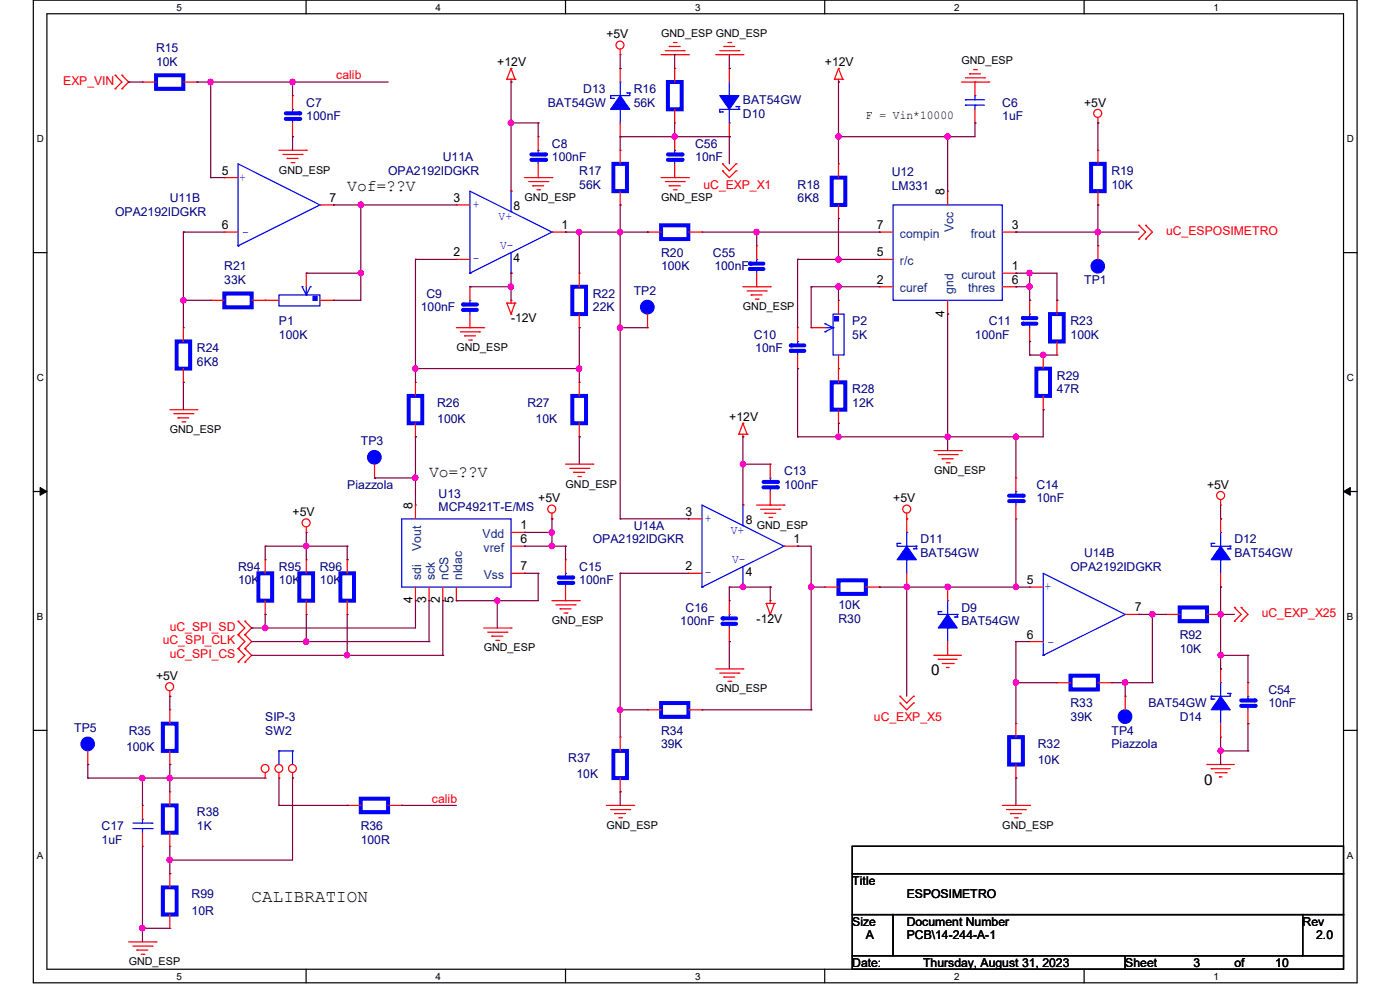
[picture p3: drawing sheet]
<svg xmlns="http://www.w3.org/2000/svg" width="297mm" height="210mm" viewBox="0 0 297 210" stroke-linecap="round" stroke-linejoin="round" font-family="sans-serif">
<path d="M7.1 0h280.8v208.5h-280.8zM9.9 2.9h275.1v202.7h-275.1z" fill="none" stroke="#000" stroke-width=".25"/>
<g fill="#fff">
<path d="M37.4 .3h1.2v2.4h-1.2z"/>
<path d="M37.4 205.9h1.2v2.3h-1.2z"/>
</g>
<path d="M64.9 0v2.9M64.9 205.6v2.9" fill="none" stroke="#000" stroke-width=".25"/>
<g fill="#fff">
<path d="M92.4 .3h1.2v2.4h-1.2z"/>
<path d="M92.4 205.9h1.2v2.3h-1.2z"/>
</g>
<path d="M120 0v2.9M120 205.6v2.9" fill="none" stroke="#000" stroke-width=".25"/>
<g fill="#fff">
<path d="M147.4 .3h1.2v2.4h-1.2z"/>
<path d="M147.4 205.9h1.2v2.3h-1.2z"/>
</g>
<path d="M175 0v2.9M175 205.6v2.9" fill="none" stroke="#000" stroke-width=".25"/>
<g fill="#fff">
<path d="M202.4 .3h1.2v2.4h-1.2z"/>
<path d="M202.4 205.9h1.2v2.3h-1.2z"/>
</g>
<path d="M230 0v2.9M230 205.6v2.9" fill="none" stroke="#000" stroke-width=".25"/>
<g fill="#fff">
<path d="M257.5 .3h1.1v2.4h-1.1z"/>
<path d="M257.5 205.9h1.1v2.3h-1.1z"/>
<path d="M7.8 28.2h1.5v2.4h-1.5z"/>
<path d="M285.7 28.2h1.5v2.4h-1.5z"/>
<path d="M7.8 78.9h1.5v2.3h-1.5z"/>
<path d="M285.7 78.9h1.5v2.3h-1.5z"/>
</g>
<path d="M7.1 53.6h2.8M285 53.6h2.9" fill="none" stroke="#000" stroke-width=".25"/>
<g fill="#fff">
<path d="M7.8 129.6h1.3v2.3h-1.3z"/>
<path d="M285.7 129.6h1.4v2.3h-1.4z"/>
</g>
<path d="M7.1 104.3h2.8M285 104.3h2.9" fill="none" stroke="#000" stroke-width=".25"/>
<path d="M8.5 103.4l1.4 .9-1.4 .8zM285 104.3l1.5-.9v1.7z" fill="#000" stroke="#000" stroke-width=".21"/>
<g fill="#fff">
<path d="M7.8 180.3h1.3v2.3h-1.3z"/>
<path d="M285.7 180.3h1.4v2.3h-1.4z"/>
</g>
<path d="M7.1 154.9h2.8M285 154.9h2.9M180.8 179.5h104.2v5.8h-104.2zM180.8 185.3h104.2v8.7h-104.2zM180.8 194h8.7v8.7h-8.7zM189.5 194h86.9v8.7h-86.9zM276.4 194h8.6v8.7h-8.6zM180.8 202.7h57.9v2.9h-57.9zM238.7 202.7h46.3v2.9h-46.3z" fill="none" stroke="#000" stroke-width=".25"/>
<g fill="none" stroke="#f00" stroke-width=".25">
<path d="M24.4 16h.1M24.4 18.8h.1M24.4 16l1.5 1.4-1.5 1.4M25.9 18.8h.1M25.9 16h.1M25.9 16l1.4 1.4-1.4 1.4M107.5 16.8h.1M107.5 16.8h1.8M108.4 17.4h.1M108.4 14.5h.1M108.4 16.8v.6M108.4 14.5l-.9 2.3"/>
<path d="M108.4 14.5l.9 2.3M109.3 16.8h.1M131.6 11.6h.1M131.6 10.5v1.1M140.3 11.6h5.7M141.1 10.8h4.1M142 9.9h.1M142 9.9h2.3M142.9 9h.5M143.1 14.5h.1M143.1 14.5v2.9M143.4 9h.1"/>
<path d="M145.2 10.8h.1M146 11.6h.1M151.8 11.6h5.8M152.7 10.8h4.1M153.6 9.9h.1M153.6 9.9h2.3M154.4 9h.6M155 9h.1M156.8 10.8h.1M157.6 11.6h.1M177 16.8h.1M177 16.8h1.8"/>
<path d="M177.9 17.4h.1M177.9 14.5h.1M177.9 16.8v.6M177.9 14.5l-.9 2.3M177.9 14.5l.9 2.3M178.8 16.8h.1M204 17.4h5.8M204.8 16.5h4.1M205.7 15.7h.1M205.7 15.7h2.3M206.5 14.8h.6M207.1 14.8h.1"/>
<path d="M208.9 16.5h.1M209.8 17.4h.1M59.2 31.9h5.8M60 32.8h4.1M60.9 33.6h.1M60.9 33.6h2.3M61.8 34.5h.6M62.4 34.5h.1M64.1 32.8h.1M65 31.9h.1M111.3 37.7h5.8M112.2 38.5h4"/>
<path d="M113 39.4h.1M113 39.4h2.4M116.2 38.5h.1M117.1 37.7h.1M140.3 37.7h5.7M141.1 38.5h4.1M142 39.4h.1M142 39.4h2.3M143.1 26.1h.1M143.1 23.2v2.9M145.2 38.5h.1M146 37.7h.1"/>
<path d="M153.3 36.2h.1M153.3 34.8h.1M153.3 36.2l1.4 1.5 1.5-1.5M153.3 34.8l1.4 1.4 1.5-1.4M156.2 36.2h.1M156.2 34.8h.1M232.9 26.1h.1M232.9 24.9v1.2M113.9 40.3h.6M114.5 40.3h.1M142.9 40.3h.5M143.4 40.3h.1"/>
<path d="M241.6 50.7h.1M241.6 47.8h.1M241.6 47.8l1.4 1.4-1.4 1.5M243 50.7h.1M243 47.8h.1M243 47.8l1.5 1.4-1.5 1.5M96.8 69.5h5.8M97.7 70.4h4M98.6 71.2h.1M98.6 71.2h2.3M99.4 72.1h.6M100 72.1h.1"/>
<path d="M101.7 70.4h.1M102.6 69.5h.1M107.5 64.3h.1M107.5 64.3h1.8M107.5 64.3l.9 2.3M108.4 63.7h.1M108.4 66.6h.1M108.4 63.7v.6M109.3 64.3h.1M109.3 64.3l-.9 2.3M157.6 60.8h5.8M158.5 61.7h4.1"/>
<path d="M159.3 62.6h.1M159.3 62.6h2.4M160.2 63.5h.6M160.8 63.5h.1M162.6 61.7h.1M163.4 60.8h.1M36 86.9h5.8M36.9 87.8h4M37.8 88.6h.1M37.8 88.6h2.2M38.6 89.5h.6M39.2 89.5h.1"/>
<path d="M40.9 87.8h.1M41.8 86.9h.1M79.5 98.5v2.9M120 98.5h5.8M120.9 99.4h4M124.9 99.4h.1M125.8 98.5h.1M156.8 92.1h.1M156.8 92.1h1.7M157.6 92.7h.1M157.6 89.8h.1M157.6 92.1v.6"/>
<path d="M157.6 89.8l-.8 2.3M157.6 89.8l.9 2.3M158.5 92.1h.1M198.2 95.6h5.8M199.1 96.4h4M199.9 97.3h.1M199.9 97.3h2.3M200.8 98.2h.5M201.3 98.2h.1M203.1 96.4h.1M204 95.6h.1M65 112.9h.1"/>
<path d="M65 111.8v1.1M79.5 101.4h.1M117.1 110.1h.1M117.1 108.9v1.2M121.7 100.2h.1M121.7 100.2h2.3M122.6 101.1h.5M123.1 101.1h.1M160.5 107.1h5.8M161.4 108h4M162.3 108.9h.1M162.3 108.9h2.3"/>
<path d="M163.1 109.8h.6M163.7 109.8h.1M165.4 108h.1M166.3 107.1h.1M192.4 110.1h.1M192.4 108.9v1.2M259 107.1h.1M259 106v1.1M50.5 137.6h.1M50.5 134.7h.1M50.5 131.8h.1M50.5 137.6l1.4 1.4-1.4 1.5"/>
<path d="M50.5 134.7l1.4 1.4-1.4 1.5M50.5 131.8l1.4 1.4-1.4 1.5M51.9 137.6h.1M51.9 134.7h.1M51.9 131.8h.1M51.9 137.6l1.5 1.4-1.5 1.5M51.9 134.7l1.5 1.4-1.5 1.5M51.9 131.8l1.5 1.4-1.5 1.5M102.6 133.2h5.8M103.5 134.1h4M104.4 135h.1M104.4 135h2.3"/>
<path d="M105.2 135.8h.6M105.8 135.8h.1M107.5 134.1h.1M108.4 133.2h.1M117.1 127.4h5.8M117.9 128.3h4.1M118.8 129.2h.1M118.8 129.2h2.4M119.7 130h.6M120.3 130h.1M122 128.3h.1M122.9 127.4h.1"/>
<path d="M162.6 128h.1M162.6 128h1.7M162.6 128l.8 2.3M163.4 127.4h.1M163.4 130.3h.1M163.4 127.4v.6M164.3 128h.1M164.3 128l-.9 2.3M198.2 139h.1M198.2 139h5.8M199.1 139.9h.1M199.1 139.9h4"/>
<path d="M261.9 131.8h.1M261.9 128.9h.1M261.9 128.9l1.4 1.4-1.4 1.5M263.3 131.8h.1M263.3 128.9h.1M263.3 128.9l1.5 1.4-1.5 1.5M36 147.7h.1M36 146.6v1.1M50.5 140.5h.1M51.9 140.5h.1M151.8 141.9h5.8M152.7 142.8h4.1"/>
<path d="M153.6 143.6h.1M153.6 143.6h2.3M154.4 144.5h.6M155 144.5h.1M156.8 142.8h.1M157.6 141.9h.1M190.9 149.1h.1M190.9 147.7h.1M190.9 149.1l1.5 1.5 1.4-1.5M190.9 147.7l1.5 1.4 1.4-1.4M193.8 149.1h.1M193.8 147.7h.1"/>
<path d="M199.9 140.8h2.3M200.8 141.6h.1M200.8 141.6h.5M202.2 140.8h.1M259 141.9h.1M259 156.4h.1M259 141.9v2.9M259 153.5v2.9M128.7 170.9h5.8M129.5 171.7h4.1M130.4 172.6h.1M130.4 172.6h2.3"/>
<path d="M131.3 173.5h.6M131.9 173.5h.1M133.6 171.7h.1M134.5 170.9h.1M212.6 170.9h5.8M213.5 171.7h4.1M214.4 172.6h.1M214.4 172.6h2.3M215.3 173.5h.5M215.8 173.5h.1M217.6 171.7h.1M218.4 170.9h.1"/>
<path d="M256.1 162.2h.1M256.1 162.2h5.8M257 163.1h.1M257 163.1h4M257.8 163.9h2.3M258.7 164.8h.1M258.7 164.8h.5M260.1 163.9h.1M27.3 199.8h5.8M33.1 199.8h.1M28.2 200.7h4.1M29 201.5h.1"/>
<path d="M29 201.5h2.4M29.9 202.4h.6M30.5 202.4h.1M32.3 200.7h.1"/>
<circle cx="131.5" cy="9.6" r=".85"/>
<circle cx="232.9" cy="24" r=".85"/>
<circle cx="64.9" cy="110.9" r=".85"/>
<circle cx="117.1" cy="108" r=".85"/>
<circle cx="192.4" cy="108" r=".85"/>
<circle cx="259" cy="105.1" r=".85"/>
<circle cx="36" cy="145.7" r=".85"/>
</g>
<path d="M141.7 17.4h2.9v5.8h-2.9zM112.7 33.9h3" fill="none" stroke="#00f" stroke-width=".85"/>
<g fill="#00f" stroke="#00f" stroke-width=".25">
<path d="M259 147.7l2 2.9h-4z" fill-rule="evenodd"/>
<circle cx="79.4" cy="97" r="1.44"/>
</g>
<g fill="none" stroke="#00f" stroke-width=".25">
<path d="M257 147.7h.1M257 148.3h.1M257 147.7v.6M257 148.3h.5M257.5 148.3h.1M259 144.8h.1M259 150.6h.1M259 144.8v2.9M259 150.6v2.9M260.4 147.1h.1M260.4 147.1h.6M261 147.1h.1"/>
<path d="M261 147.1v.6h-4"/>
</g>
<circle cx="115.7" cy="33.9" r=".42" fill="#00f"/>
<path d="M112.7 32.8h3" fill="none" stroke="#00f" stroke-width=".85"/>
<circle cx="115.7" cy="32.8" r=".42" fill="#00f"/>
<g fill="none" stroke="#00f" stroke-width=".25">
<path d="M114.2 31.9h.1M114.2 33.9h.1M114.2 31.9v.9M114.2 33.9v.9M190.3 115.3h.1M190.3 115.3v.6h4.1M190.3 115.3h.6M190.9 115.3h.1M192.4 112.9h.1M192.4 118.7h.1M192.4 112.9v3M192.4 118.7v2.9"/>
<path d="M193.8 116.4h.1M193.8 116.4h.6M194.4 115.9h.1M194.4 116.4h.1M194.4 115.9v.5"/>
</g>
<g fill="none" stroke="#f00" stroke-width=".25">
<path d="M114.2 37.7h.1M114.2 29h.1M114.2 29v2.9M114.2 34.8v2.9M192.4 110.1h.1M192.4 110.1v2.8M192.4 124.5h.1M192.4 121.6v2.9M18.6 159.3v2.9M36 150.6h.1M36 150.6v2.9M36 159.3v2.9"/>
<path d="M18.6 162.2h.1M36 162.2h.1M36 196.9h.1M36 185.3h.1M36 185.3v3M36 194v2.9"/>
</g>
<g fill="#00f" stroke="#00f" stroke-width=".25">
<path d="M192.4 115.9l2 2.8h-4.1z" fill-rule="evenodd"/>
<circle cx="18.6" cy="157.8" r="1.43"/>
</g>
<path d="M167.8 74.4h2.8M34.5 153.5h3v5.8h-3zM34.5 188.3h3v5.7h-3z" fill="none" stroke="#00f" stroke-width=".85"/>
<circle cx="167.8" cy="74.4" r=".42" fill="#00f"/>
<path d="M167.8 73.3h2.8" fill="none" stroke="#00f" stroke-width=".85"/>
<circle cx="167.8" cy="73.3" r=".42" fill="#00f"/>
<path d="M189.5 43.5h23.1v20.2h-23.1zM169.2 72.4h.1M169.2 74.4h.1M169.2 72.4v.9M169.2 74.4v.9M59.2 159.3h.1M59.2 159.3h2.9M59.2 159.3v2.9M62.1 159.3h.1M62.1 159.3v2.9M59.2 162.2h.1" fill="none" stroke="#00f" stroke-width=".25"/>
<g fill="none" stroke="#f00" stroke-width=".25">
<path d="M186.6 49.2h.1M186.6 55h.1M186.6 49.2h2.9M186.6 55h2.9M201 40.6h.1M201 40.6v2.9M212.6 49.2h2.9M212.6 58h2.9M215.5 58h.1M215.5 49.2h.1M169.2 78.2h.1M169.2 69.5h.1"/>
<path d="M169.2 69.5v2.9M169.2 75.3v2.9M186.6 60.8h.1M186.6 60.8h2.9M201 66.6h.1M201 63.7v2.9M212.6 60.8h2.9M215.5 60.8h.1"/>
</g>
<circle cx="59.2" cy="163" r=".83" fill="#fff" stroke="#f00" stroke-width=".25"/>
<path d="M59.2 165.1h.1M59.2 163.9v1.2" fill="none" stroke="#f00" stroke-width=".25"/>
<circle cx="56.2" cy="163" r=".83" fill="#fff" stroke="#f00" stroke-width=".25"/>
<path d="M56.3 165.1h.1M56.3 163.9v1.2" fill="none" stroke="#f00" stroke-width=".25"/>
<circle cx="62" cy="163" r=".83" fill="#fff" stroke="#f00" stroke-width=".25"/>
<path d="M65 118.7h.1M65 118.7v2.9M65 130.3h.1M65 127.4v2.9M62.1 165.1h.1M62.1 163.9v1.2" fill="none" stroke="#f00" stroke-width=".25"/>
<path d="M159.1 57.1h2.9M63.5 121.6h2.9v5.8h-2.9z" fill="none" stroke="#00f" stroke-width=".85"/>
<circle cx="159.1" cy="57.1" r=".42" fill="#00f"/>
<path d="M159.1 55.9h2.9" fill="none" stroke="#00f" stroke-width=".85"/>
<circle cx="159.1" cy="55.9" r=".42" fill="#00f"/>
<path d="M160.5 55h.1M160.5 57.1h.1M160.5 55v.9M160.5 57.1v.9" fill="none" stroke="#00f" stroke-width=".25"/>
<path d="M131.6 31.9h.1M131.6 31.9v2.9M131.6 43.5h.1M131.6 40.6v2.9M137.4 49.2h.1M137.4 49.2h2.9M146 49.2h2.9M148.9 49.2h.1M160.5 52.2h.1M160.5 52.2v2.8M160.5 58v2.8M160.5 60.8h.1" fill="none" stroke="#f00" stroke-width=".25"/>
<path d="M130.1 34.8h2.9v5.8h-2.9zM140.3 47.8h5.7v2.9h-5.7zM217 68.7h2.9" fill="none" stroke="#00f" stroke-width=".85"/>
<circle cx="217" cy="68.7" r=".42" fill="#00f"/>
<path d="M217 67.5h2.9" fill="none" stroke="#00f" stroke-width=".85"/>
<circle cx="217" cy="67.5" r=".42" fill="#00f"/>
<g fill="none" stroke="#00f" stroke-width=".25">
<path d="M204.8 22.3h.1M204.8 21.2h.1M204.8 22.3h4.1M204.8 21.2h4.1M206.8 20.3h.1M206.8 22.3h.1M206.8 20.3v.9M206.8 22.3v.9M50.5 52.2h.1M67.9 43.5h.1M67.9 43.5l-17.4 8.7M67.9 43.5l-17.4-8.7v17.4"/>
<path d="M175 70.4h.1M175 68.7h.1M175 69.5h1.7M175 68.7l1.7 .8M176.7 66.6h2.4v8.7h-2.4zM176.7 69.5h.1M176.7 69.5l-1.7 .9M218.4 66.6h.1M218.4 68.7h.1M218.4 66.6v.9M218.4 68.7v.8M85.2 110.1h23.2v14.4h-23.2z"/>
<path d="M157.6 111.5h.1M157.6 107.1v4.4M166.3 115.9h.1M166.3 115.9l-17.4-8.8v17.4M166.3 115.9l-17.4 8.6M148.9 124.5h.1M157.6 120.2h.1M157.6 120.2v4.3M221.3 139h.1M238.7 130.3h.1M238.7 130.3l-17.4 8.7M238.7 130.3l-17.4-8.7v17.4"/>
</g>
<g fill="none" stroke="#f00" stroke-width=".25">
<path d="M30.2 17.4h.1M30.2 17.4h2.9M38.9 17.4h2.9M41.8 17.4h.1M206.8 17.4h.1M206.8 17.4v2.9M47.6 37.7h.1M47.6 37.7h2.9M206.8 26.1h.1M206.8 23.2v2.9M47.6 49.2h.1M47.6 49.2h2.9"/>
<path d="M67.9 43.5h2.8M70.7 43.5h.1M172.1 69.5h.1M172.1 69.5h2.9M177.9 78.2h.1M177.9 63.7h.1M177.9 63.7v2.9M177.9 75.3v5.8M218.4 72.4h.1M218.4 63.7h.1M218.4 63.7v2.9M218.4 69.5v2.9"/>
<path d="M177.9 89.8h.1M177.9 86.9v2.9M88.1 107.1h.1M88.1 107.1v3M108.4 112.9h2.9M108.4 115.9h2.9M111.3 112.9h.1M111.3 115.9h.1M146 110.1h.1M146 110.1h2.9M157.6 107.1h.1M166.3 115.9h2.9"/>
<path d="M169.2 115.9h.1M88.1 127.4h.1M88.1 124.5v2.9M91 127.4h.1M91 124.5v2.9M93.9 127.4h.1M93.9 124.5v2.9M96.8 127.4h.1M96.8 124.5v2.9M108.4 121.6h2.9M111.3 121.6h.1M146 121.6h.1"/>
<path d="M146 121.6h2.9M157.6 124.5h.1M218.4 124.5h.1M218.4 136.1h.1M218.4 124.5h2.9M218.4 136.1h2.9M238.7 130.3h2.9M241.6 130.3h.1M131.6 156.4h.1M131.6 156.4v2.9M73.7 170.9h.1M73.7 170.9h2.8"/>
<path d="M82.3 170.9h2.9M85.2 170.9h.1M131.6 168h.1M131.6 165.1v2.9"/>
</g>
<path d="M33.1 16h5.8v2.8h-5.8zM176.4 81.1h2.9v5.8h-2.9zM118.5 123.7h2.9M130.1 159.3h2.9v5.8h-2.9zM76.5 169.4h5.8v2.9h-5.8z" fill="none" stroke="#00f" stroke-width=".85"/>
<path d="M177 67.2h.9v.9h-.9z" fill-rule="evenodd" fill="#00f" stroke="#00f" stroke-width=".25"/>
<circle cx="121.4" cy="123.7" r=".42" fill="#00f"/>
<path d="M118.5 122.5h2.9" fill="none" stroke="#00f" stroke-width=".85"/>
<circle cx="121.4" cy="122.5" r=".42" fill="#00f"/>
<path d="M120 121.6h.1M120 123.7h.1M120 121.6v.9M120 123.7v.8" fill="none" stroke="#00f" stroke-width=".25"/>
<g fill="none" stroke="#f00" stroke-width=".25">
<path d="M232.9 31.9h.1M232.9 31.9v2.9M232.9 43.5h.1M232.9 40.6v2.9M88.1 81.1h.1M88.1 92.7h.1M88.1 81.1v2.9M88.1 89.8v2.9M73.7 118.7h.1M73.7 118.7v2.9M120 118.7h.1M120 118.7v2.9"/>
<path d="M73.7 130.3h.1M73.7 127.4v2.9M120 127.4h.1M120 124.5v2.9M175 124.5h.1M175 124.5h2.9M183.7 124.5h2.9M186.6 124.5h.1"/>
</g>
<path d="M231.5 34.8h2.9v5.8h-2.9zM86.7 84h2.9v5.8h-2.9zM72.2 121.6h2.9v5.8h-2.9zM153.3 132.3h2.9M177.9 123.1h5.8v2.9h-5.8z" fill="none" stroke="#00f" stroke-width=".85"/>
<circle cx="153.3" cy="132.3" r=".42" fill="#00f"/>
<path d="M153.3 131.2h2.9" fill="none" stroke="#00f" stroke-width=".85"/>
<circle cx="153.3" cy="131.2" r=".42" fill="#00f"/>
<path d="M154.7 130.3h.1M154.7 132.3h.1M154.7 130.3v.9M154.7 132.3v.9" fill="none" stroke="#00f" stroke-width=".25"/>
<path d="M154.7 136.1h.1M154.7 127.4h.1M154.7 127.4v2.9M154.7 133.2v2.9M224.2 144.8h.1M224.2 144.8h2.9M232.9 144.8h2.9M235.8 144.8h.1" fill="none" stroke="#f00" stroke-width=".25"/>
<path d="M98.3 65.7h2.9M227.1 143.3h5.8v3h-5.8z" fill="none" stroke="#00f" stroke-width=".85"/>
<circle cx="98.3" cy="65.7" r=".42" fill="#00f"/>
<path d="M98.3 64.6h2.9" fill="none" stroke="#00f" stroke-width=".85"/>
<circle cx="98.3" cy="64.6" r=".42" fill="#00f"/>
<path d="M99.7 63.7h.1M99.7 65.7h.1M99.7 63.7v.9M99.7 65.7v.9" fill="none" stroke="#00f" stroke-width=".25"/>
<path d="M99.7 69.5h.1M99.7 60.8h.1M99.7 60.8v2.9M99.7 66.6v2.9" fill="none" stroke="#f00" stroke-width=".25"/>
<path d="M141.7 33.9h2.9" fill="none" stroke="#00f" stroke-width=".85"/>
<circle cx="144.6" cy="33.9" r=".42" fill="#00f"/>
<path d="M141.7 32.8h2.9" fill="none" stroke="#00f" stroke-width=".85"/>
<circle cx="144.6" cy="32.8" r=".42" fill="#00f"/>
<path d="M143.1 31.9h.1M143.1 33.9h.1M143.1 31.9v.9M143.1 33.9v.9" fill="none" stroke="#00f" stroke-width=".25"/>
<path d="M143.1 37.7h.1M143.1 29h.1M143.1 29v2.9M143.1 34.8v2.9" fill="none" stroke="#f00" stroke-width=".25"/>
<path d="M162 103.4h2.8" fill="none" stroke="#00f" stroke-width=".85"/>
<circle cx="164.8" cy="103.4" r=".42" fill="#00f"/>
<path d="M162 102.2h2.8" fill="none" stroke="#00f" stroke-width=".85"/>
<circle cx="164.8" cy="102.2" r=".42" fill="#00f"/>
<path d="M99.7 58h.1M108.4 44.9h.1M108.4 53.6h.1M108.4 40.6v4.3M108.4 53.6v4.4M117.1 49.2h.1M117.1 49.2l-17.4-8.6v17.4M117.1 49.2l-17.4 8.8M163.4 101.4h.1M163.4 103.4h.1M163.4 101.4v.8M163.4 103.4v.9" fill="none" stroke="#00f" stroke-width=".25"/>
<g fill="none" stroke="#f00" stroke-width=".25">
<path d="M96.8 43.5h.1M96.8 55h.1M96.8 43.5h2.9M96.8 55h2.9M108.4 40.6h.1M108.4 58h.1M117.1 49.2h2.9M120 49.2h.1M38.9 69.5h.1M38.9 69.5v2.9M38.9 78.2v2.9M137.4 69.5h.1"/>
<path d="M137.4 66.6v2.9M221.3 75.3h.1M221.3 75.3v2.9M38.9 81.1h.1M163.4 98.5h.1M163.4 98.5v2.9M221.3 86.9h.1M221.3 84v2.9M56.3 118.7h.1M56.3 118.7v2.9M163.4 107.1h.1M163.4 104.3v2.8"/>
<path d="M56.3 130.3h.1M56.3 127.4v2.9M238.7 147.7h.1M238.7 147.7v2.9"/>
</g>
<path d="M60.6 25.2h2.9M37.5 72.4h2.8v5.8h-2.8zM219.9 78.2h2.9v5.8h-2.9zM54.8 121.6h2.9v5.8h-2.9z" fill="none" stroke="#00f" stroke-width=".85"/>
<g fill="#00f" stroke="#00f" stroke-width=".25">
<circle cx="238.7" cy="152" r="1.44"/>
<circle cx="137.3" cy="65.2" r="1.44"/>
</g>
<circle cx="63.5" cy="25.2" r=".42" fill="#00f"/>
<path d="M60.6 24h2.9" fill="none" stroke="#00f" stroke-width=".85"/>
<circle cx="63.5" cy="24" r=".42" fill="#00f"/>
<path d="M62.1 23.2h.1M62.1 25.2h.1M62.1 23.2v.8M62.1 25.2v.9M59.2 62.6h8.7v2.3h-8.7zM64.1 60.8h.1M64.1 60.8l.9 1.8M65 62.6h.1M65 60.8v1.8M65.8 60.8h.1M65.8 60.8l-.8 1.8" fill="none" stroke="#00f" stroke-width=".25"/>
<g fill="none" stroke="#f00" stroke-width=".25">
<path d="M62.1 29h.1M62.1 20.3h.1M62.1 20.3v2.9M62.1 26.1v2.9M65 58h.1M65 58v2.8M122.9 58h.1M122.9 58v2.8M56.3 63.7h.1M56.3 63.7h2.9M67.9 63.7h2.8M70.7 63.7h.1"/>
<path d="M122.9 69.5h.1M122.9 66.6v2.9"/>
</g>
<path d="M121.4 60.8h2.9v5.8h-2.9zM214.1 106.3h2.9" fill="none" stroke="#00f" stroke-width=".85"/>
<path d="M66.4 62.9h.9v.8h-.9z" fill-rule="evenodd" fill="#00f" stroke="#00f" stroke-width=".25"/>
<circle cx="217" cy="106.3" r=".42" fill="#00f"/>
<path d="M214.1 105.2h2.9" fill="none" stroke="#00f" stroke-width=".85"/>
<circle cx="217" cy="105.2" r=".42" fill="#00f"/>
<g fill="none" stroke="#00f" stroke-width=".25">
<path d="M131.6 17.4h.1M131.6 17.4v2.9M133 19.7h.1M133 19.7h.6M133.6 19.7h.1M133.6 19.7v.6h-4.1M129.5 20.3h.1M129.5 20.9h.1M129.5 20.3v.6M129.5 20.9h.6M130.1 20.9h.1M131.6 23.2h.1"/>
<path d="M131.6 23.2v2.9M215.5 104.3h.1M215.5 106.3h.1M215.5 104.3v.9M215.5 106.3v.8M28.2 175.8h4.1M28.2 174.6h4.1M30.2 173.8h.1M30.2 175.8h.1M30.2 173.8v.8M30.2 175.8v.9M32.3 175.8h.1"/>
<path d="M32.3 174.6h.1"/>
</g>
<g fill="none" stroke="#f00" stroke-width=".25">
<path d="M131.6 14.5h.1M131.6 14.5v2.9M131.6 29h.1M131.6 26.1v2.9M177.9 34.8h.1M177.9 34.8v2.9M177.9 46.4h.1M177.9 43.5v2.9M232.9 52.2h.1M232.9 52.2v2.8M224.2 63.7h.1M224.2 75.3h.1"/>
<path d="M224.2 63.7v2.9M224.2 72.4v2.9M122.9 81.1h.1M122.9 92.7h.1M122.9 81.1v2.9M122.9 89.8v2.9M215.5 110.1h.1M215.5 101.4h.1M215.5 101.4v2.9M215.5 107.1v3M247.4 130.3h.1M247.4 130.3h2.9"/>
<path d="M256.1 130.3h2.9M259 130.3h.1M30.2 179.5h.1M30.2 170.9h.1M30.2 170.9v2.9M30.2 176.7v2.8M36 168h.1M36 179.5h.1M36 168v2.9M36 176.7v2.8"/>
</g>
<g fill="#00f" stroke="#00f" stroke-width=".25">
<path d="M131.6 20.3l2 2.9h-4.1z" fill-rule="evenodd"/>
<circle cx="232.9" cy="56.5" r="1.43"/>
</g>
<path d="M176.4 37.7h2.9v5.8h-2.9zM222.8 66.6h2.9v5.8h-2.9zM121.4 84h2.9v5.8h-2.9zM250.3 128.9h5.8v2.9h-5.8zM263.3 149.7h2.9M34.5 170.9h3v5.8h-3z" fill="none" stroke="#00f" stroke-width=".85"/>
<circle cx="266.2" cy="149.7" r=".42" fill="#00f"/>
<path d="M263.3 148.6h2.9" fill="none" stroke="#00f" stroke-width=".85"/>
<circle cx="266.2" cy="148.6" r=".42" fill="#00f"/>
<g fill="none" stroke="#00f" stroke-width=".25">
<path d="M154.7 17.4v2.9M152.7 23.7h.1M152.7 23.7h.6M153.3 23.7h.1M154.7 26.1h.1M154.7 20.3h.1M154.7 23.2v2.9M156.2 22.6h.1M156.2 22.6h.6M156.8 23.2h.1M156.8 22.6h.1M156.8 23.2h-4.1v.5"/>
<path d="M156.8 22.6v.6M257 115.3h.1M257 115.3v.6h4M257 115.3h.5M257.5 115.3h.1M259 112.9h.1M259 118.7h.1M259 112.9v3M259 118.7v2.9M260.4 116.4h.1M260.4 116.4h.6M261 115.9h.1"/>
<path d="M261 116.4h.1M261 115.9v.5M199.1 129.8h.1M199.1 129.8v.5h4M199.1 129.8h.5M199.6 129.8h.1M201 127.4h.1M201 133.2h.1M201 127.4v2.9M201 133.2v2.9M202.5 130.9h.1M202.5 130.9h.6"/>
<path d="M203.1 130.3h.1M203.1 130.9h.1M203.1 130.3v.6M264.8 147.7h.1M264.8 149.7h.1M264.8 147.7v.9M264.8 149.7v.9"/>
</g>
<g fill="none" stroke="#f00" stroke-width=".25">
<path d="M154.7 14.5h.1M154.7 14.5v2.9M154.7 29h.1M154.7 26.1v2.9M44.7 63.7h.1M44.7 63.7h2.9M53.4 63.7h2.9M56.3 63.7h.1M259 110.1h.1M259 110.1v2.8M201 124.5h.1M201 139h.1"/>
<path d="M201 124.5v2.9M201 136.1v2.9M259 124.5h.1M259 121.6v2.9M137.4 150.6h.1M137.4 150.6h2.9M146 150.6h2.9M148.9 150.6h.1M215.5 153.5h.1M215.5 153.5v2.9M264.8 153.5h.1M264.8 144.8h.1"/>
<path d="M264.8 144.8v2.9M264.8 150.6v2.9M215.5 165.1h.1M215.5 162.2v2.9"/>
</g>
<path d="M47.6 62.3h5.8v2.9h-5.8zM140.3 149.1h5.7v3h-5.7zM214.1 156.4h2.9v5.8h-2.9z" fill="none" stroke="#00f" stroke-width=".85"/>
<g fill="#00f" stroke="#00f" stroke-width=".25">
<path d="M201 130.3l2.1 2.9h-4z" fill-rule="evenodd"/>
<path d="M152.7 20.3h4.1l-2.1 2.9z" fill-rule="evenodd"/>
<path d="M259 115.9l2 2.8h-4z" fill-rule="evenodd"/>
</g>
<g fill="none" stroke="#800040" stroke-width=".25">
<path d="M27.3 17.4h.1M27.3 17.4h2.9M41.8 17.4h.1M41.8 17.4h40.5M44.7 17.4h.1M44.7 17.4v20.3M62.1 17.4h.1M62.1 17.4v2.9M108.4 17.4h.1M108.4 17.4v23.2M131.6 14.5h.1M131.6 11.6v2.9"/>
<path d="M143.1 11.6h.1M143.1 11.6v2.9M154.7 14.5h.1M154.7 11.6v2.9M177.9 17.4h.1M177.9 17.4v17.4M44.7 37.7h.1M44.7 37.7h2.9M62.1 29h.1M62.1 29v2.9M108.4 26.1h.1M108.4 26.1h5.8"/>
<path d="M114.2 26.1h.1M114.2 26.1v2.9M131.6 29h.1M131.6 29h23.1M131.6 29v2.9M143.1 29h.1M143.1 26.1v2.9M154.7 29h.1M154.7 29v5.8M177.9 29h.1M201 29h.1M201 29v11.6"/>
<path d="M206.8 26.1h.1M206.8 26.1v2.9h-28.9M232.9 26.1h.1M232.9 26.1v5.8M38.9 49.2h.1M38.9 49.2h8.7M38.9 49.2v20.3M65 58h.1M65 58h11.5M70.7 43.5h.1M70.7 43.5h26.1M76.5 58h.1"/>
<path d="M76.5 43.5h.1M76.5 43.5v20.2h-5.8M88.1 55h.1M88.1 55h8.7M88.1 55v26.1M108.4 58h.1M108.4 58v5.7M120 49.2h.1M120 49.2h17.4M122.9 49.2h.1M122.9 49.2v8.8M131.6 49.2h.1"/>
<path d="M131.6 43.5h.1M131.6 43.5v66.6M137.4 49.2h.1M148.9 49.2h37.7M160.5 49.2h.1M160.5 49.2v3M169.2 55h.1M169.2 55h17.4M169.2 55v14.5M177.9 55h.1M177.9 46.4h.1M177.9 46.4v8.6"/>
<path d="M186.6 49.2h.1M215.5 49.2h.1M215.5 58h.1M215.5 58h8.7v5.7M215.5 49.2h26.1M218.4 58h.1M218.4 58v5.7M232.9 43.5h.1M232.9 49.2h.1M232.9 43.5v8.7M38.9 63.7h.1M38.9 63.7h5.8"/>
<path d="M70.7 63.7h.1M88.1 78.2h.1M88.1 78.2h34.8M99.7 60.8h.1M99.7 60.8h8.7M108.4 60.8h.1M122.9 78.2h.1M122.9 69.5h.1M122.9 69.5v11.6M131.6 69.5h.1M131.6 69.5h5.8M169.2 78.2h.1"/>
<path d="M169.2 78.2v14.5M172.1 60.8h.1M172.1 60.8h14.5M172.1 60.8v8.7M177.9 60.8h.1M177.9 60.8v2.9M201 66.6h.1M201 66.6v29M215.5 60.8h.1M215.5 60.8h2.9M218.4 75.3h.1M218.4 63.7h.1"/>
<path d="M218.4 72.4h.1M218.4 75.3h5.8M218.4 72.4v2.9M221.3 75.3h.1M224.2 63.7h.1M38.9 81.1h.1M38.9 81.1v5.8M88.1 92.7h.1M88.1 92.7v14.4M122.9 92.7h.1M122.9 92.7v5.8M157.6 92.7h.1"/>
<path d="M157.6 98.5h.1M157.6 92.7v14.4M157.6 98.5h5.8M169.2 92.7h.1M177.9 89.8h.1M177.9 92.7h.1M177.9 89.8v2.9M201 92.7h.1M215.5 92.7h.1M215.5 92.7v8.7M221.3 86.9h.1M221.3 86.9v5.8h-52.1"/>
<path d="M56.3 115.9h.1M56.3 115.9h17.4M56.3 115.9v2.8M65 115.9h.1M65 112.9v5.8M73.7 118.7h.1M73.7 115.9h.1M73.7 115.9v2.8M79.5 101.4h.1M79.5 101.4h8.6M88.1 101.4h.1M111.3 115.9h.1"/>
<path d="M111.3 112.9h.1M111.3 115.9h8.7M111.3 112.9h5.8M117.1 110.1h.1M117.1 112.9h.1M117.1 115.9h.1M117.1 110.1v5.8M120 115.9h.1M120 115.9v2.8M131.6 110.1h.1M131.6 110.1h14.4M146 110.1h.1"/>
<path d="M169.2 115.9h.1M169.2 115.9h2.9v34.7M215.5 110.1v14.4M259 110.1h.1M259 107.1v3M53.4 133.2h.1M53.4 136.1h37.6M53.4 139h40.5M56.3 130.3h.1M56.3 133.2h.1M56.3 130.3v2.9M65 136.1h.1"/>
<path d="M65 130.3v5.8M73.7 139h.1M73.7 130.3v8.7M88.1 127.4h.1M88.1 127.4v5.8h-34.7M91 127.4h.1M91 136.1h.1M91 127.4v8.7M93.9 127.4h.1M93.9 139h.1M93.9 127.4v11.6M96.8 127.4h.1"/>
<path d="M105.5 127.4h.1M105.5 127.4v5.8M111.3 121.6h.1M111.3 121.6h2.9M114.2 121.6h.1M114.2 121.6v5.8h-17.4M131.6 121.6h.1M131.6 121.6v34.8M131.6 121.6h14.4M154.7 136.1h.1M154.7 124.5h.1M154.7 124.5h8.7"/>
<path d="M154.7 124.5v2.9M154.7 136.1v5.8M157.6 124.5h.1M163.4 124.5h.1M163.4 124.5v2.9M172.1 124.5h.1M172.1 124.5h2.9M186.6 124.5h.1M186.6 124.5h31.8M192.4 124.5h.1M192.4 124.5v23.2M201 124.5h.1"/>
<path d="M215.5 136.1h.1M215.5 124.5h.1M215.5 136.1h2.9M215.5 136.1v17.4M241.6 130.3h.1M241.6 130.3h5.8M244.5 130.3h.1M244.5 130.3v14.5M259 124.5h.1M259 139h.1M259 130.3h.1M259 139h5.8"/>
<path d="M259 130.3h2.9M259 124.5v17.4M264.8 139h.1M264.8 139v5.8M36 147.7h.1M36 147.7v2.9M131.6 150.6h.1M131.6 150.6h5.8M148.9 150.6h23.2M172.1 150.6h.1M215.5 144.8h.1M215.5 144.8h8.7"/>
<path d="M235.8 144.8h8.7M238.7 144.8h.1M238.7 144.8v2.9M244.5 144.8h.1M259 159.3h.1M259 141.9h.1M259 156.4v5.8M259 159.3h5.8M264.8 159.3h.1M264.8 153.5h.1M264.8 153.5v5.8M18.6 165.1h.1"/>
<path d="M18.6 162.2h.1M18.6 165.1h37.7M18.6 162.2v2.9M30.2 165.1h.1M30.2 165.1v5.8M30.2 179.5v20.3M36 162.2h.1M36 165.1h.1M36 162.2v5.8M36 179.5v5.8M59.2 170.9h.1M59.2 170.9h14.5"/>
<path d="M59.2 165.1v5.8M62.1 165.1h.1M62.1 165.1v17.4h-26.1M73.7 170.9h.1M85.2 170.9h.1M85.2 170.9h11.6M131.6 168h.1M131.6 168v2.9M215.5 165.1h.1M215.5 165.1v5.8M259 162.2h.1M30.2 196.9h.1"/>
<path d="M30.2 196.9h5.8M36 182.5h.1M36 185.3h.1"/>
</g>
<g fill="#f0f" stroke="#f0f" stroke-width=".25">
<circle cx="76.5" cy="57.9" r=".56"/>
<circle cx="76.5" cy="43.4" r=".56"/>
<circle cx="38.9" cy="63.7" r=".56"/>
<circle cx="108.4" cy="26.1" r=".56"/>
<circle cx="108.4" cy="60.8" r=".56"/>
<circle cx="177.9" cy="60.8" r=".56"/>
<circle cx="218.4" cy="57.9" r=".56"/>
<circle cx="201" cy="29" r=".56"/>
<circle cx="177.9" cy="29" r=".56"/>
<circle cx="177.9" cy="55" r=".56"/>
<circle cx="232.9" cy="49.2" r=".56"/>
<circle cx="218.4" cy="60.8" r=".56"/>
<circle cx="221.3" cy="75.3" r=".56"/>
<circle cx="201" cy="92.7" r=".56"/>
<circle cx="177.9" cy="92.7" r=".56"/>
<circle cx="122.8" cy="78.2" r=".56"/>
<circle cx="88.1" cy="78.2" r=".56"/>
<circle cx="131.5" cy="150.6" r=".56"/>
<circle cx="172.1" cy="124.5" r=".56"/>
<circle cx="88.1" cy="101.3" r=".56"/>
<circle cx="105.5" cy="127.4" r=".56"/>
<circle cx="117" cy="115.8" r=".56"/>
<circle cx="117" cy="112.9" r=".56"/>
<circle cx="122.8" cy="49.2" r=".56"/>
<circle cx="157.6" cy="124.5" r=".56"/>
<circle cx="157.6" cy="98.5" r=".56"/>
<circle cx="244.5" cy="130.3" r=".56"/>
<circle cx="215.5" cy="124.5" r=".56"/>
<circle cx="44.7" cy="17.4" r=".56"/>
<circle cx="30.2" cy="165.1" r=".56"/>
<circle cx="30.2" cy="196.9" r=".56"/>
<circle cx="36" cy="165.1" r=".56"/>
<circle cx="62" cy="17.4" r=".56"/>
<circle cx="215.5" cy="144.8" r=".56"/>
<circle cx="143.1" cy="29" r=".56"/>
<circle cx="215.5" cy="92.7" r=".56"/>
<circle cx="192.4" cy="124.5" r=".56"/>
<circle cx="201" cy="124.5" r=".56"/>
<circle cx="258.9" cy="130.3" r=".56"/>
<circle cx="258.9" cy="139" r=".56"/>
<circle cx="258.9" cy="159.3" r=".56"/>
<circle cx="238.7" cy="144.8" r=".56"/>
<circle cx="160.5" cy="49.2" r=".56"/>
<circle cx="131.5" cy="49.2" r=".56"/>
<circle cx="131.5" cy="69.5" r=".56"/>
<circle cx="56.3" cy="133.2" r=".56"/>
<circle cx="64.9" cy="136.1" r=".56"/>
<circle cx="73.6" cy="139" r=".56"/>
<circle cx="64.9" cy="115.8" r=".56"/>
<circle cx="36" cy="182.4" r=".56"/>
</g>
<text font-size="3.7" x="53.4" y="191.3">CALIBRATION</text>
<g font-size="3.5">
<text x="73.7" y="40.4">Vof=??V</text>
<text x="91" y="101.2">Vo=??V</text>
</g>
<g font-size="3.2">
<text x="197.6" y="143.3">0</text>
<text x="255.5" y="166.5">0</text>
</g>
<g font-size="2.6" fill="#000080">
<text x="33.1" y="11">R15</text>
<text x="33.1" y="13.9">10K</text>
<text x="65" y="22.6">C7</text>
<text x="116.2" y="22.6">BAT54GW</text>
<text x="123.7" y="19.7">D13</text>
<text x="134.4" y="19.7">R16</text>
<text x="134.4" y="22.6">56K</text>
<text x="157.6" y="22.1">BAT54GW</text>
<text x="212.6" y="22.6">C6</text>
<text x="65" y="25.5">100nF</text>
<text x="157.6" y="24.9">D10</text>
<text x="212.6" y="25.5">1uF</text>
<text x="93.9" y="34.2">U11A</text>
<text x="117.1" y="31.3">C8</text>
<text x="117.1" y="34.2">100nF</text>
<text x="147.5" y="31.3">C56</text>
<text x="147.5" y="34.2">10nF</text>
<text x="82.3" y="37.1">OPA2192IDGKR</text>
<text x="122.9" y="37.1">R17</text>
<text x="122.9" y="40">56K</text>
<text x="169.2" y="40">R18</text>
<text x="189.2" y="37.4">U12</text>
<text x="189.2" y="40.3">LM331</text>
<text x="235.8" y="37.1">R19</text>
<text x="235.8" y="40">10K</text>
<text x="24.4" y="45.8">OPA2192IDGKR</text>
<text x="36" y="42.9">U11B</text>
<text x="169.2" y="42.9">6K8</text>
<text x="47.6" y="57.4">R21</text>
<text x="140.2" y="54.5">R20</text>
<text x="140.2" y="57.4">100K</text>
<text x="151.3" y="54.5">C55</text>
<text x="151.6" y="57.4">100nF</text>
<text x="47.6" y="60.3">33K</text>
<text x="90.5" y="63.2">C9</text>
<text x="125.8" y="63.2">R22</text>
<text x="134.4" y="62.6">TP2</text>
<text x="230" y="60.3">TP1</text>
<text x="59.2" y="69">P1</text>
<text x="59.2" y="71.8">100K</text>
<text x="89.3" y="66">100nF</text>
<text x="125.8" y="66">22K</text>
<text x="159.9" y="71.8">C10</text>
<text x="180.8" y="69">P2</text>
<text x="180.8" y="71.8">5K</text>
<text x="206.8" y="71.8">100nF</text>
<text x="209.8" y="69">C11</text>
<text x="227.1" y="69">R23</text>
<text x="227.1" y="71.8">100K</text>
<text x="41.8" y="74.8">R24</text>
<text x="41.8" y="77.6">6K8</text>
<text x="160.2" y="74.8">10nF</text>
<text x="180.8" y="83.4">R28</text>
<text x="224.2" y="80.5">R29</text>
<text x="224.2" y="83.4">47R</text>
<text x="92.8" y="86.3">R26</text>
<text x="92.8" y="89.8">100K</text>
<text x="111.9" y="86.3">R27</text>
<text x="113.6" y="89.8">10K</text>
<text x="180.8" y="86.3">12K</text>
<text x="76.5" y="94.4">TP3</text>
<text x="166.3" y="100.8">C13</text>
<text x="73.7" y="103.7">Piazzola</text>
<text x="93" y="105.7">U13</text>
<text x="166.3" y="103.7">100nF</text>
<text x="219.9" y="103.7">C14</text>
<text x="219.9" y="106.6">10nF</text>
<text x="93" y="108.3">MCP4921T-E/MS</text>
<text x="134.4" y="112.4">U14A</text>
<text x="125.8" y="115.3">OPA2192IDGKR</text>
<text x="195.3" y="115.3">D11</text>
<text x="195.3" y="118.2">BAT54GW</text>
<text x="230" y="118.2">U14B</text>
<text x="261.9" y="115.3">D12</text>
<text x="261.9" y="118.2">BAT54GW</text>
<text x="50.5" y="121.1">R94</text>
<text x="50.5" y="124">10K</text>
<text x="59.2" y="121.1">R95</text>
<text x="59.2" y="124">10K</text>
<text x="67.9" y="121.1">R96</text>
<text x="67.9" y="124">10K</text>
<text x="122.9" y="121.1">C15</text>
<text x="122.9" y="124">100nF</text>
<text x="227.1" y="121.1">OPA2192IDGKR</text>
<text x="145.5" y="129.8">C16</text>
<text x="177.9" y="129.2">10K</text>
<text x="204" y="129.8">D9</text>
<text x="144.3" y="132.7">100nF</text>
<text x="177.9" y="132.1">R30</text>
<text x="204" y="132.7">BAT54GW</text>
<text x="250.3" y="135.6">R92</text>
<text x="250.3" y="138.4">10K</text>
<text x="269.1" y="147.1">C54</text>
<text x="15.7" y="155.2">TP5</text>
<text x="27.3" y="155.8">R35</text>
<text x="56.3" y="155.8">SW2</text>
<text x="56.3" y="152.9">SIP-3</text>
<text x="140.2" y="155.8">R34</text>
<text x="227.1" y="150">R33</text>
<text x="227.1" y="152.9">39K</text>
<text x="235.8" y="155.8">TP4</text>
<text x="243.6" y="150">BAT54GW</text>
<text x="250.3" y="152.9">D14</text>
<text x="269.1" y="150">10nF</text>
<text x="26.8" y="159.3">100K</text>
<text x="120.6" y="161.6">R37</text>
<text x="140.2" y="158.7">39K</text>
<text x="220.2" y="158.7">R32</text>
<text x="235.8" y="158.7">Piazzola</text>
<text x="122.3" y="165.1">10K</text>
<text x="220.2" y="162.2">10K</text>
<text x="41.8" y="173.2">R38</text>
<text x="21.5" y="176.1">C17</text>
<text x="21.5" y="179">1uF</text>
<text x="41.8" y="176.1">1K</text>
<text x="76.5" y="176.1">R36</text>
<text x="76.5" y="179">100R</text>
<text x="40.6" y="190.6">R99</text>
<text x="40.6" y="194.1">10R</text>
</g>
<g font-size="2.6">
<text x="128.6" y="8.1">+5V</text>
<text x="105.5" y="13.9">+12V</text>
<text x="175" y="13.9">+12V</text>
<text x="230" y="22.6">+5V</text>
<text x="183.7" y="25.3">F = Vin*10000</text>
<text x="47" y="37">5</text>
<text x="200.4" y="41.4" transform="rotate(-90 200.4 41.4)">8</text>
<text x="69.9" y="42.8">7</text>
<text x="96.2" y="42.8">3</text>
<text x="109" y="44.6">8</text>
<text x="47" y="48.6">6</text>
<text x="119.1" y="48.6">1</text>
<text x="186" y="48.6">7</text>
<text x="214.7" y="48.6">3</text>
<text x="96.2" y="54.4">2</text>
<text x="109" y="55.6">4</text>
<text x="186" y="54.4">5</text>
<text x="214.7" y="57.3">1</text>
<text x="186" y="60.2">2</text>
<text x="214.7" y="60.2">6</text>
<text x="108.4" y="68.4">-12V</text>
<text x="200.4" y="67.2" transform="rotate(-90 200.4 67.2)">4</text>
<text x="154.7" y="89.2">+12V</text>
<text x="114.2" y="106.6">+5V</text>
<text x="189.5" y="106.6">+5V</text>
<text x="256.1" y="103.7">+5V</text>
<text x="62.1" y="109.5">+5V</text>
<text x="87.5" y="108" transform="rotate(-90 87.5 108)">8</text>
<text x="110.4" y="112.3">1</text>
<text x="145.5" y="109.4">3</text>
<text x="158.2" y="111.2">8</text>
<text x="110.4" y="115.2">6</text>
<text x="168.4" y="115.2">1</text>
<text x="110.4" y="121">7</text>
<text x="145.5" y="121">2</text>
<text x="158.2" y="122.2">4</text>
<text x="217.8" y="123.9">5</text>
<text x="87.5" y="128" transform="rotate(-90 87.5 128)">4</text>
<text x="90.4" y="128" transform="rotate(-90 90.4 128)">3</text>
<text x="93.3" y="128" transform="rotate(-90 93.3 128)">2</text>
<text x="96.2" y="128" transform="rotate(-90 96.2 128)">5</text>
<text x="240.7" y="129.7">7</text>
<text x="160.5" y="132.1">-12V</text>
<text x="217.8" y="135.5">6</text>
<text x="33.1" y="144.2">+5V</text>
<text x="180.8" y="187.7">Title</text>
<text x="192.4" y="190.6">ESPOSIMETRO</text>
<text x="180.8" y="196.3">Size</text>
<text x="192.4" y="196.3">Document Number</text>
<text x="276.4" y="196.3">Rev</text>
<text x="183.7" y="199.3">A</text>
<text x="192.4" y="199.3">PCB\14-244-A-1</text>
<text x="279.2" y="199.3">2.0</text>
<text x="180.8" y="205.1">Date:</text>
<text x="195.8" y="205.1">Thursday, August 31, 2023</text>
<text x="238.7" y="205.1">Sheet</text>
<text x="253.2" y="205.1">3</text>
<text x="261.9" y="205.1">of</text>
<text x="270.5" y="205.1">10</text>
</g>
<g font-size="2.6" fill="#f00">
<text x="13.4" y="18">EXP_VIN</text>
<text x="71.3" y="16.8">calib</text>
<text x="149.2" y="40">uC_EXP_X1</text>
<text x="247.4" y="49.8">uC_ESPOSIMETRO</text>
<text x="267.7" y="130.9">uC_EXP_X25</text>
<text x="34.5" y="136.7">uC_SPI_CLK</text>
<text x="36" y="133.8">uC_SPI_SD</text>
<text x="36" y="139.6">uC_SPI_CS</text>
<text x="185.4" y="152.9">uC_EXP_X5</text>
<text x="91.6" y="170.3">calib</text>
</g>
<g font-size="2.6" fill="#00f">
<text x="50.8" y="38.3">+</text>
<text x="100.3" y="44.1">+</text>
<text x="105.8" y="46.7">V+</text>
<text x="51.4" y="50.2">-</text>
<text x="106.1" y="52.8">V-</text>
<text x="100.3" y="55.7">-</text>
<text x="149.5" y="110.7">+</text>
<text x="155" y="113.3">V+</text>
<text x="155.3" y="119.4">V-</text>
<text x="149.5" y="122.3">-</text>
<text x="221.6" y="125.2">+</text>
<text x="222.2" y="137">-</text>
</g>
<g font-size="2.6" fill="#004080">
<text x="190.9" y="50.4">compin</text>
<text x="202.3" y="49.3" transform="rotate(-90 202.3 49.3)">Vcc</text>
<text x="205.9" y="50.4">frout</text>
<text x="190.9" y="56.2">r/c</text>
<text x="204" y="59.1">curout</text>
<text x="190.9" y="62">curef</text>
<text x="202.3" y="62.3" transform="rotate(-90 202.3 62.3)">gnd</text>
<text x="205.4" y="62">thres</text>
<text x="89.4" y="116.8" transform="rotate(-90 89.4 116.8)">Vout</text>
<text x="102.4" y="114.1">Vdd</text>
<text x="102.6" y="117">vref</text>
<text x="89.4" y="123.1" transform="rotate(-90 89.4 123.1)">sdi</text>
<text x="92.2" y="123.1" transform="rotate(-90 92.2 123.1)">sck</text>
<text x="95.2" y="123.1" transform="rotate(-90 95.2 123.1)">nCS</text>
<text x="98" y="123.1" transform="rotate(-90 98 123.1)">nldac</text>
<text x="102.6" y="122.8">Vss</text>
</g>
<g font-size="2.3">
<text x="140.3" y="7.9">GND_ESP GND_ESP</text>
<text x="204" y="13.7">GND_ESP</text>
<text x="59.2" y="36.8">GND_ESP</text>
<text x="111.3" y="42.6">GND_ESP</text>
<text x="140.3" y="42.6">GND_ESP</text>
<text x="157.6" y="65.8">GND_ESP</text>
<text x="96.8" y="74.5">GND_ESP</text>
<text x="36" y="91.9">GND_ESP</text>
<text x="198.2" y="100.5">GND_ESP</text>
<text x="120" y="103.5">GND_ESP</text>
<text x="160.5" y="112.1">GND_ESP</text>
<text x="117.1" y="132.4">GND_ESP</text>
<text x="102.6" y="138.2">GND_ESP</text>
<text x="151.8" y="146.9">GND_ESP</text>
<text x="128.7" y="175.9">GND_ESP</text>
<text x="212.6" y="175.9">GND_ESP</text>
<text x="27.3" y="204.8">GND_ESP</text>
</g>
<g font-size="2.1">
<text x="37.4" y="2.2">5</text>
<text x="92.4" y="2.2">4</text>
<text x="147.4" y="2.2">3</text>
<text x="202.4" y="2.2">2</text>
<text x="257.5" y="2.2">1</text>
<text x="7.8" y="30.1">D</text>
<text x="285.8" y="30.1">D</text>
<text x="7.8" y="80.8">C</text>
<text x="285.8" y="80.8">C</text>
<text x="7.8" y="131.5">B</text>
<text x="285.8" y="131.5">B</text>
<text x="7.8" y="182.2">A</text>
<text x="285.8" y="182.2">A</text>
<text x="37.4" y="207.8">5</text>
<text x="92.4" y="207.8">4</text>
<text x="147.4" y="207.8">3</text>
<text x="202.4" y="207.8">2</text>
<text x="257.5" y="207.8">1</text>
</g>
</svg>
